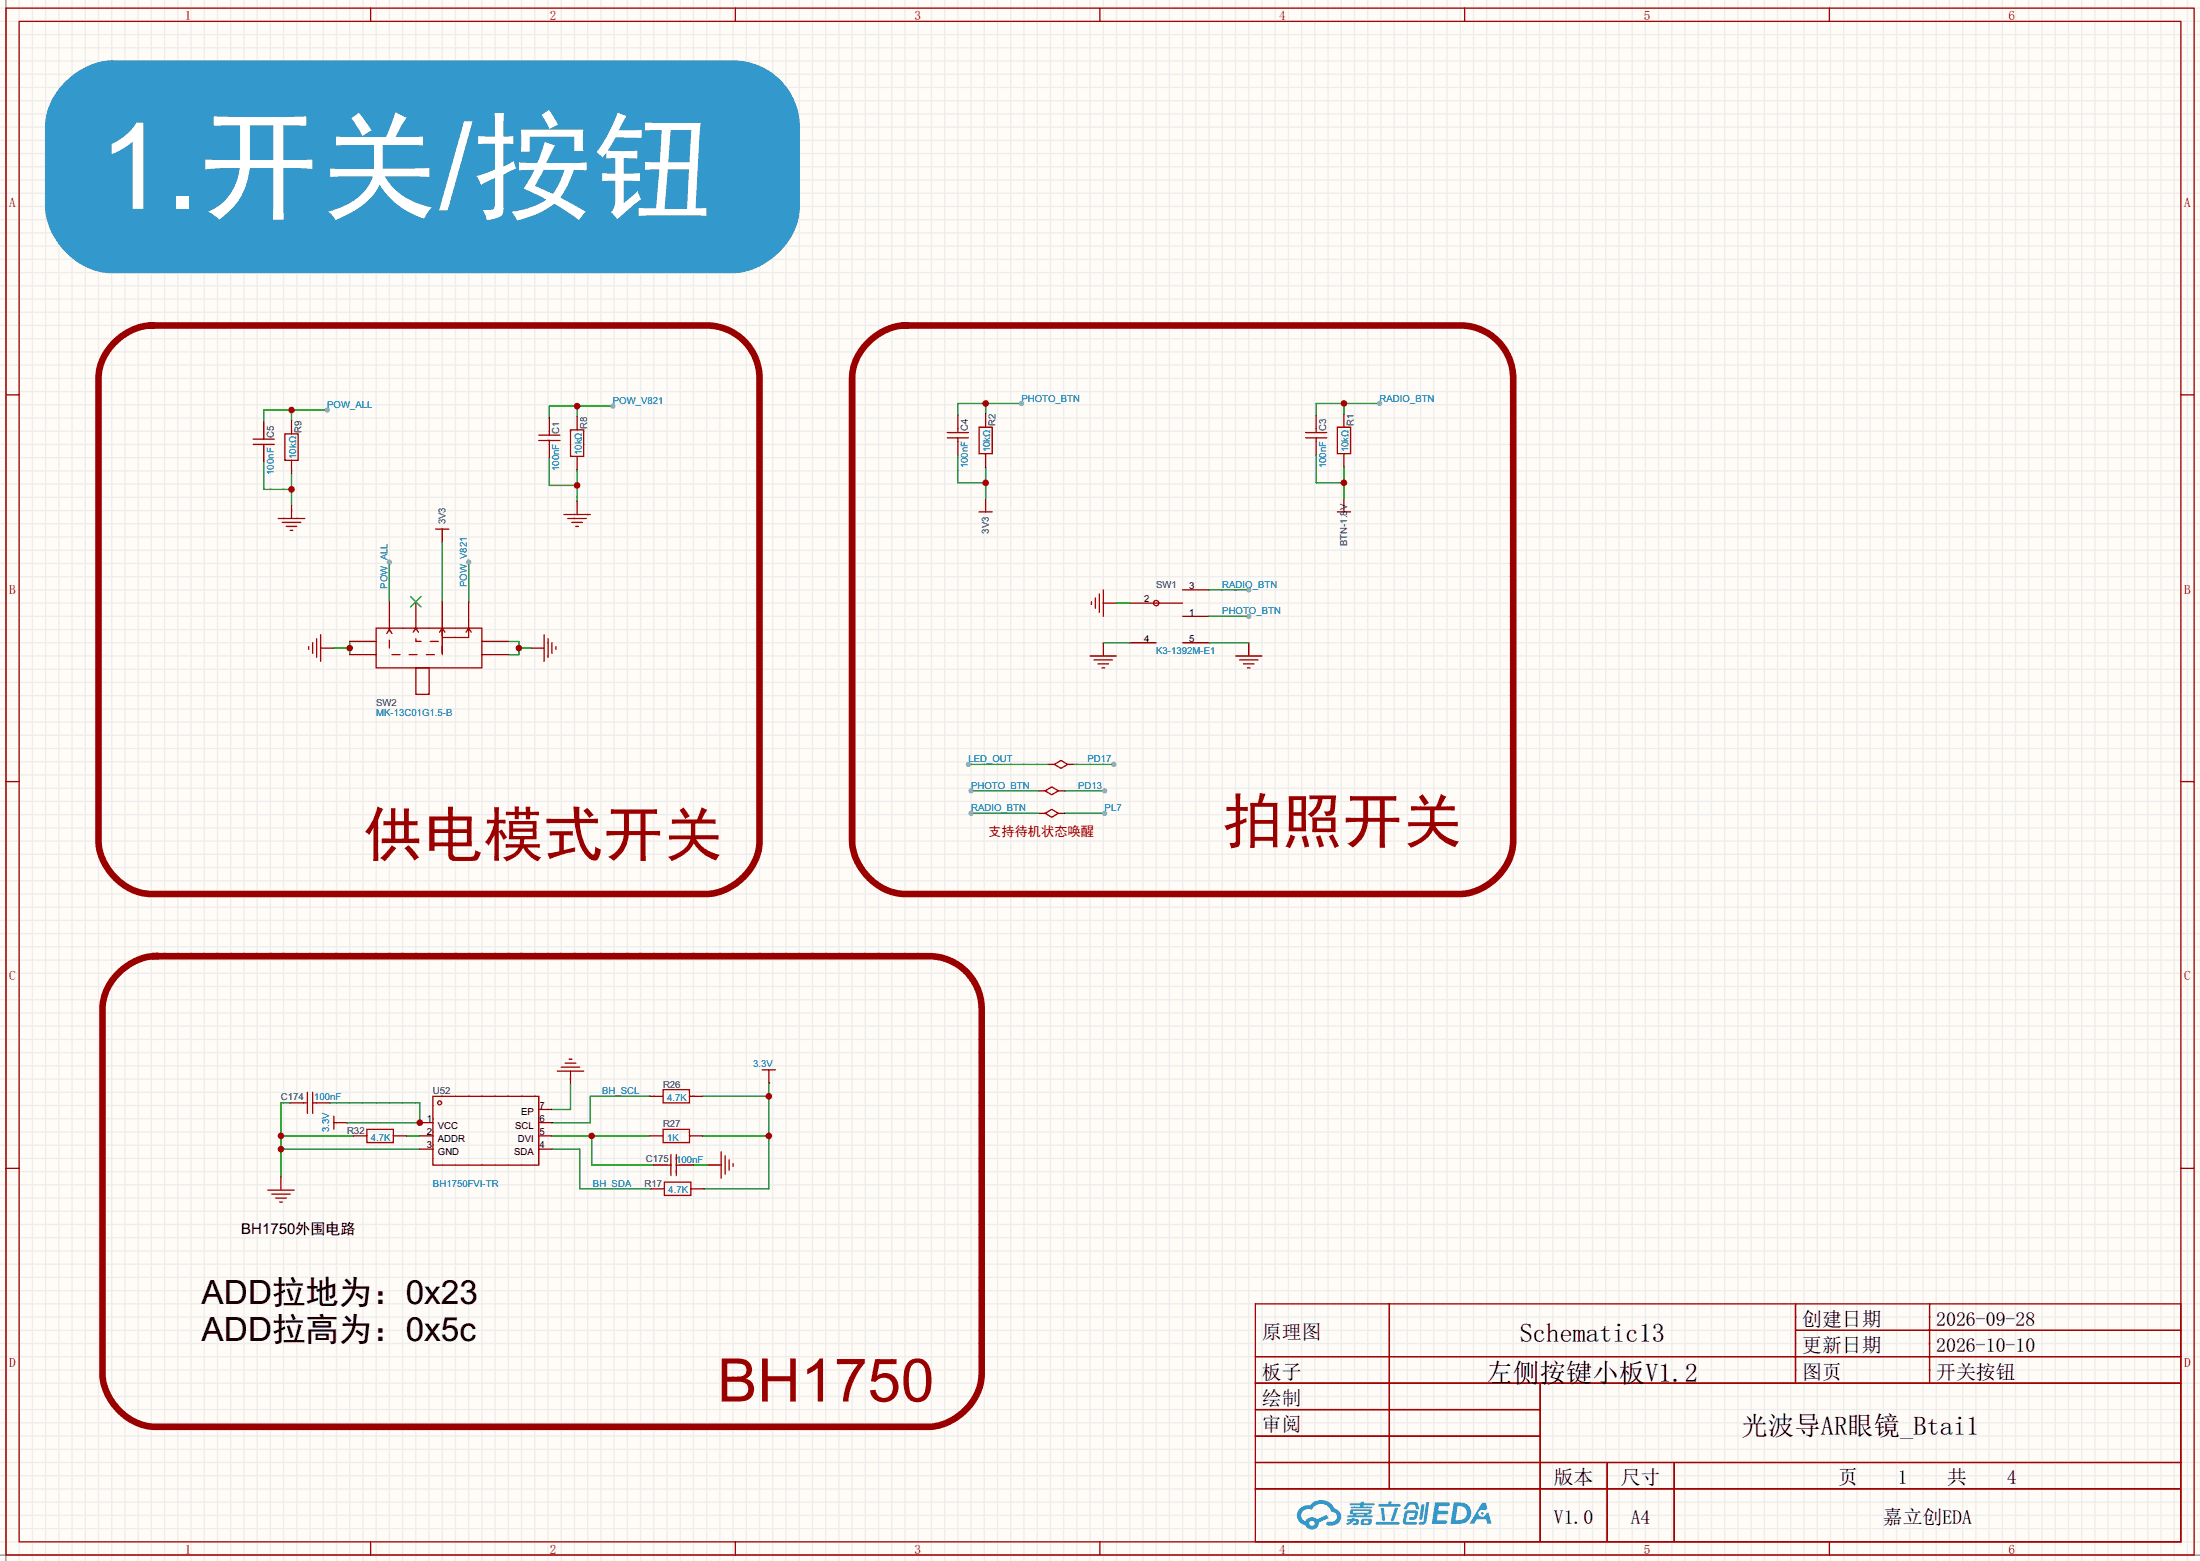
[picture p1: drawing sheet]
<svg xmlns="http://www.w3.org/2000/svg" width="423mm" height="300mm" viewBox="0 0 423 300" stroke-linecap="round" stroke-linejoin="round" font-family="sans-serif">
<path d="M0 0h422.7v299.9h-422.7z" fill="#fffcf7"/>
<g fill="none" stroke="#ededed" stroke-width=".25">
<path d="M0 1.6h422.7M0 4.1h422.7M0 6.6h422.7M0 9.2h422.7M0 11.7h422.7M0 14.3h422.7M0 16.8h422.7M0 19.3h422.7M1.1 0v299.9M3.7 0v299.9M6.2 0v299.9M8.8 0v299.9"/>
<path d="M11.3 0v299.9M13.8 0v299.9M16.4 0v299.9M18.9 0v299.9M21.5 0v299.9M24 0v299.9M26.5 0v299.9M29.1 0v299.9M31.6 0v299.9M34.2 0v299.9M36.7 0v299.9M39.2 0v299.9"/>
<path d="M41.8 0v299.9M44.3 0v299.9M46.9 0v299.9M49.4 0v299.9M51.9 0v299.9M54.5 0v299.9M57 0v299.9M59.6 0v299.9M62.1 0v299.9M64.6 0v299.9M67.2 0v299.9M69.7 0v299.9"/>
<path d="M72.3 0v299.9M74.8 0v299.9M77.3 0v299.9M79.9 0v299.9M82.4 0v299.9M85 0v299.9M87.5 0v299.9M90 0v299.9M92.6 0v299.9M95.1 0v299.9M97.7 0v299.9M100.2 0v299.9"/>
<path d="M102.7 0v299.9M105.3 0v299.9M107.8 0v299.9M110.4 0v299.9M112.9 0v299.9M115.4 0v299.9M118 0v299.9M120.5 0v299.9M123.1 0v299.9M125.6 0v299.9M128.1 0v299.9M130.7 0v299.9"/>
<path d="M133.2 0v299.9M135.8 0v299.9M138.3 0v299.9M140.8 0v299.9M143.4 0v299.9M145.9 0v299.9M148.5 0v299.9M151 0v299.9M153.5 0v299.9M156.1 0v299.9M158.6 0v299.9M161.2 0v299.9"/>
<path d="M163.7 0v299.9M166.2 0v299.9M168.8 0v299.9M171.3 0v299.9M173.9 0v299.9M176.4 0v299.9M178.9 0v299.9M181.5 0v299.9M184 0v299.9M186.6 0v299.9M189.1 0v299.9M191.6 0v299.9"/>
<path d="M194.2 0v299.9M196.7 0v299.9M199.3 0v299.9M201.8 0v299.9M204.3 0v299.9M206.9 0v299.9M209.4 0v299.9M212 0v299.9M214.5 0v299.9M217 0v299.9M219.6 0v299.9M222.1 0v299.9"/>
<path d="M224.7 0v299.9M227.2 0v299.9M229.7 0v299.9M232.3 0v299.9M234.8 0v299.9M237.4 0v299.9M239.9 0v299.9M242.4 0v299.9M245 0v299.9M247.5 0v299.9M250.1 0v299.9M252.6 0v299.9"/>
<path d="M255.1 0v299.9M257.7 0v299.9M260.2 0v299.9M262.8 0v299.9M265.3 0v299.9M267.8 0v299.9M270.4 0v299.9M272.9 0v299.9M275.5 0v299.9M278 0v299.9M280.5 0v299.9M283.1 0v299.9"/>
<path d="M285.6 0v299.9M288.2 0v299.9M290.7 0v299.9M293.2 0v299.9M295.8 0v299.9M298.3 0v299.9M300.9 0v299.9M303.4 0v299.9M305.9 0v299.9M308.5 0v299.9M311 0v299.9M313.6 0v299.9"/>
<path d="M316.1 0v299.9M318.6 0v299.9M321.2 0v299.9M323.7 0v299.9M326.3 0v299.9M328.8 0v299.9M331.3 0v299.9M333.9 0v299.9M336.4 0v299.9M339 0v299.9M341.5 0v299.9M344 0v299.9"/>
<path d="M346.6 0v299.9M349.1 0v299.9M351.7 0v299.9M354.2 0v299.9M356.7 0v299.9M359.3 0v299.9M361.8 0v299.9M364.4 0v299.9M366.9 0v299.9M369.4 0v299.9M372 0v299.9M374.5 0v299.9"/>
<path d="M377.1 0v299.9M379.6 0v299.9M382.1 0v299.9M384.7 0v299.9M387.2 0v299.9M389.8 0v299.9M392.3 0v299.9M394.8 0v299.9M397.4 0v299.9M399.9 0v299.9M402.5 0v299.9M405 0v299.9"/>
<path d="M407.5 0v299.9M410.1 0v299.9M412.6 0v299.9M415.2 0v299.9M417.7 0v299.9M420.2 0v299.9M0 21.9h422.7M0 24.4h422.7M0 27h422.7M0 29.5h422.7M0 32h422.7M0 34.6h422.7"/>
<path d="M0 37.1h422.7M0 39.7h422.7M0 42.2h422.7M0 44.7h422.7M0 47.3h422.7M0 49.8h422.7M0 52.4h422.7M0 54.9h422.7M0 57.4h422.7M0 60h422.7M0 62.5h422.7M0 65.1h422.7"/>
<path d="M0 67.6h422.7M0 70.1h422.7M0 72.7h422.7M0 75.2h422.7M0 77.8h422.7M0 80.3h422.7M0 82.8h422.7M0 85.4h422.7M0 87.9h422.7M0 90.5h422.7M0 93h422.7M0 95.5h422.7"/>
<path d="M0 98.1h422.7M0 100.6h422.7M0 103.2h422.7M0 105.7h422.7M0 108.2h422.7M0 110.8h422.7M0 113.3h422.7M0 115.9h422.7M0 118.4h422.7M0 120.9h422.7M0 123.5h422.7M0 126h422.7"/>
<path d="M0 128.6h422.7M0 131.1h422.7M0 133.6h422.7M0 136.2h422.7M0 138.7h422.7M0 141.3h422.7M0 143.8h422.7M0 146.3h422.7M0 148.9h422.7M0 151.4h422.7M0 154h422.7M0 156.5h422.7"/>
<path d="M0 159h422.7M0 161.6h422.7M0 164.1h422.7M0 166.7h422.7M0 169.2h422.7M0 171.7h422.7M0 174.3h422.7M0 176.8h422.7M0 179.4h422.7M0 181.9h422.7M0 184.4h422.7M0 187h422.7"/>
<path d="M0 189.5h422.7M0 192.1h422.7M0 194.6h422.7M0 197.1h422.7M0 199.7h422.7M0 202.2h422.7M0 204.8h422.7M0 207.3h422.7M0 209.8h422.7M0 212.4h422.7M0 214.9h422.7M0 217.5h422.7"/>
<path d="M0 220h422.7M0 222.5h422.7M0 225.1h422.7M0 227.6h422.7M0 230.2h422.7M0 232.7h422.7M0 235.2h422.7M0 237.8h422.7M0 240.3h422.7M0 242.9h422.7M0 245.4h422.7M0 247.9h422.7"/>
<path d="M0 250.5h422.7M0 253h422.7M0 255.6h422.7M0 258.1h422.7M0 260.6h422.7M0 263.2h422.7M0 265.7h422.7M0 268.3h422.7M0 270.8h422.7M0 273.3h422.7M0 275.9h422.7M0 278.4h422.7"/>
<path d="M0 281h422.7M0 283.5h422.7M0 286h422.7M0 288.6h422.7M0 291.1h422.7M0 293.7h422.7M0 296.2h422.7M0 298.7h422.7"/>
</g>
<path d="M1.1 0v299.9M0 298.7h422.7" fill="none" stroke="#999" stroke-width=".25"/>
<g fill="none" stroke="#a10000" stroke-width=".25">
<path d="M1.1 1.6h420.4v297.1h-420.4zM3.7 4.1h415.3v292.1h-415.3zM71.2 1.6v2.5M141.3 1.6v2.5M211.3 1.6v2.5M281.4 1.6v2.5M351.5 1.6v2.5M1.1 75.9h2.6M419 75.9h2.5M1.1 150.2h2.6M419 150.2h2.5M1.1 224.4h2.6"/>
<path d="M419 224.4h2.5M241.2 250.5h177.8v45.7h-177.8zM266.9 250.5v35.5M345 250.5v15.2M345 255.6h74M370.7 250.5v15.2M241.2 260.6h177.8M241.2 265.7h177.8M241.2 270.8h54.7M241.2 275.9h54.7M295.9 265.7v30.5M71.2 296.2v2.5"/>
<path d="M141.3 296.2v2.5M211.3 296.2v2.5M241.2 281h177.8M241.2 286h177.8M281.4 296.2v2.5M308.8 281v15.2M321.6 281v15.2M351.5 296.2v2.5"/>
</g>
<g fill="#5487ff">
<path d="M275.7 288.6h1.6a1.34 1.34 0 0 1 1.2 .2 .37 .37 0 0 1-.3 .6h-1.7l-.2 .8h1.6a.37 .37 0 0 1 .4 .4 .37 .37 0 0 1-.4 .3h-1.7l-.2 1.1h1.4a.48 .48 0 0 1 .6 .4v.2l-.3 .2h-2.6z"/>
<path d="M284.7 288.7h.7l.4 1.2-.6 .3a.72 .72 0 0 0-1.1 .2 .72 .72 0 0 0 .3 1 .72 .72 0 0 0 1-.4l.1-.2 .5-.2 .6 2.1h-.8l-.3-.8h-1.8l-.5 .8h-.9z"/>
<path d="M273.1 289h.6l-.4 2.7a.31 .31 0 0 1-.3 .3 .31 .31 0 0 1-.3-.3z"/>
<path d="M274 288.6h.6l-.5 3.7a.97 .97 0 0 1-1.6 .5l.2-.4h.6l.2-.2z"/>
<path d="M270.3 288.8l.5-.2h1.2l.4 .4 .3 .8-.6 .2-.3-.9h-.8l-.2 .1-.6 .8-.5-.1z"/>
<path d="M269.9 290.4l.5-.3h1.4a.69 .69 0 0 1 .6 .5 .69 .69 0 0 1-.1 .7 .74 .74 0 0 1-.8 .7h-.6a.27 .27 0 0 1-.2-.3 .27 .27 0 0 1 .3-.3h.6l.2-.7h-1.4l-.3 1.6 1.9 .1a.28 .28 0 0 1 .2 .3 .28 .28 0 0 1-.3 .2h-1.9l-.4-.3-.1-.4z"/>
<path d="M264.3 292.4h4.3a.28 .28 0 0 1 .3 .3 .28 .28 0 0 1-.3 .2h-4.2l-.1-.1z"/>
<path d="M268 289.7h.6l-.8 2.4a.3 .3 0 0 1-.4 .2 .3 .3 0 0 1-.2-.3z"/>
<path d="M265.3 289.7h.6l.2 2.2-.2 .3-.4-.2z"/>
<path d="M264.8 288.9h1.9l.2-.5h.5l-.1 .5h1.5a.27 .27 0 0 1 .3 .3 .27 .27 0 0 1-.3 .3h-3.9l-.1-.2z"/>
<path d="M258.9 291.8h.7l.1-.1 .6-.1-.1 .2 .8 .1 .1 .3-.2 .6-1.1 .2v-.4l.7-.1v-.2l-.5-.1-.5 .5-.8 .3-.1-.4 .8-.3h-.6z"/>
<path d="M259.3 288.8h2.1l.1-.3h.6l-.1 .3h1.9l.2 .2-.2 .2h-1.9l-.1 .2h1.6l.2 .2-.2 .2h-3.9l-.1-.4h1.8v-.2h-1.9l-.1-.1z"/>
<path d="M279.3 288.6l-.6 4.2h1.4a2.14 2.14 0 0 0 2.6-2.2 2.14 2.14 0 0 0-2.7-2zM280 289.3a1.37 1.37 0 0 1 1.8 1.2 1.37 1.37 0 0 1-1.5 1.5h-.7z"/>
<path d="M259.4 290.1l-.1 .7 .6 .1 .1 .2h-1.2l.1 .4h4.6l.2-.1-.2-.3h-.9l.1-.2a.6 .6 0 0 0 .7-.2 .6 .6 0 0 0 0-.7l-3.6-.1zM260 290.3l2.9 .1-.1 .2h-2.8zM260.6 290.9h1.4l-.1 .2h-1.2z"/>
<path d="M261.6 291.9a.9 .9 0 0 0-.1 1 2.48 2.48 0 0 0 1.9-.1 .84 .84 0 0 0 0-1h-1.4zM262.1 292.2l.7-.1 .1 .4-.2 .1h-.7z"/>
<path d="M249.8 289.7a1.91 1.91 0 0 0-.6 2 1.91 1.91 0 0 0 1.6 1.3 1.35 1.35 0 0 0 1.5 .9 1.35 1.35 0 0 0 1.1-1.4l1.9-.9-.5-.6-1.8 .9a1.41 1.41 0 0 0-2.2 .3 1.25 1.25 0 0 1-.6-1.7 1.25 1.25 0 0 1 1.8-.4 1.97 1.97 0 0 1 2-1.2 1.97 1.97 0 0 1 1.7 1.5 .96 .96 0 0 1 1.1 .9 .96 .96 0 0 1-.9 1h-.6a.39 .39 0 0 0-.5 .4 .39 .39 0 0 0 .4 .4 1.87 1.87 0 0 0 1.9-.5 1.87 1.87 0 0 0 .3-2.1l-.6-.6-.4-.1a2.86 2.86 0 0 0-4.8-.6h-.3a2.27 2.27 0 0 0-1.5 .5zM251.6 292.7a.49 .49 0 0 1 .9 0 .49 .49 0 0 1-.9 0z"/>
<circle cx="284.8" cy="290.7" r=".27"/>
</g>
<path d="M217 115.9h5.1M227.2 118.4h5.1M227.2 113.3h5.1M217 123.5h5.1M227.2 123.5h5.1M66.7 215.7h.1M147.7 208.1h.1" fill="none" stroke="#870000" stroke-width=".25"/>
<g fill="none" stroke="#a10000" stroke-width=".25">
<path d="M222.1 115.9h5.1M64.1 215.7h2.6M64.1 214.4v2.6M146.4 205.5h2.6M147.7 205.5v2.6"/>
<circle cx="222.1" cy="115.9" r=".51"/>
</g>
<path d="M124.8 210.6h-11.4v5.1h-7.4M135 210.6h12.7M135 218.2h12.7M147.7 208.1v20.3h-12.4M106 220.8h5.4v7.6h13.7" fill="none" stroke="#008700" stroke-width=".25"/>
<g fill="#c00">
<circle cx="147.7" cy="210.6" r=".63"/>
<circle cx="147.7" cy="218.2" r=".63"/>
</g>
<path d="M106 218.2h18.8M113.7 218.2v5.6h11.9" fill="none" stroke="#008700" stroke-width=".25"/>
<circle cx="113.7" cy="218.2" r=".63" fill="#c00"/>
<path d="M54 218.2h13.9M55.8 211.9h-1.8v14.2M78.1 218.2h2.5M54 220.8h26.6" fill="none" stroke="#008700" stroke-width=".25"/>
<g fill="#c00">
<circle cx="54" cy="220.8" r=".63"/>
<circle cx="54" cy="218.2" r=".63"/>
</g>
<path d="M63.4 211.9h17.2v3.8h-13.9M133.2 223.8h2.8" fill="none" stroke="#008700" stroke-width=".25"/>
<g fill="none" stroke="#a10000" stroke-width=".25">
<path d="M83.2 210.6h20.3v13.2h-20.3z"/>
<circle cx="84.5" cy="211.9" r=".38"/>
</g>
<path d="M80.6 215.7h2.6" fill="none" stroke="#870000" stroke-width=".25"/>
<circle cx="80.6" cy="215.7" r=".63" fill="#c00"/>
<g fill="none" stroke="#870000" stroke-width=".25">
<path d="M189.4 95.8v1.3M258.2 95.8v1.3M85 102.9v1.3M55.8 211.9h2.5M60.8 211.9h2.6M67.9 218.2h2.6M75.6 218.2h2.5M80.6 218.2h2.6M103.5 218.2h2.5M103.5 215.7h2.5M103.5 213.1h2.5M124.8 218.2h2.6"/>
<path d="M124.8 210.6h2.6M132.5 218.2h2.5M132.5 210.6h2.5M80.6 220.8h2.6M103.5 220.8h2.5M125.1 228.4h2.5M125.6 223.8h2.5M130.7 223.8h2.5M132.7 228.4h2.6"/>
</g>
<g fill="none" stroke="#a10000" stroke-width=".25">
<path d="M188.1 98.3h2.5M189.4 97.1v1.2M256.9 98.3h2.6M258.2 97.1v1.2M83.7 101.6h2.5M85 101.6v1.3M58.3 211.9h.8M59.1 209.8v4.1M60.1 209.8v4.1M60.1 211.9h.7M70.5 217h5.1v2.5h-5.1zM127.4 217h5.1v2.5h-5.1z"/>
<path d="M127.4 209.3h5.1v2.6h-5.1zM127.6 227.1h5.1v2.6h-5.1zM128.1 223.8h.8M128.9 221.8v4M129.9 221.8v4M129.9 223.8h.8"/>
</g>
<path d="M21.9 65.9a10.8 10.8 0 0 1 7.2-3.4h106.7a10.2 10.2 0 0 1 10.1 10.2v88.9a10.9 10.9 0 0 1-10.1 10.1h-106.7a10.9 10.9 0 0 1-10.2-10.1v-88.9a9.8 9.8 0 0 1 3-6.8zM166.6 65.9a10.8 10.8 0 0 1 7.3-3.4h106.6a10.2 10.2 0 0 1 10.2 10.2v88.9a10.9 10.9 0 0 1-10.2 10.1h-106.6a10.9 10.9 0 0 1-10.2-10.1v-88.9a9.8 9.8 0 0 1 2.9-6.8zM22.6 187.1a10.8 10.8 0 0 1 7.2-3.4h148.6a10.2 10.2 0 0 1 10.2 10.1v70.1a10.9 10.9 0 0 1-10.2 10.2h-148.6a10.9 10.9 0 0 1-10.1-10.2v-70.1a9.8 9.8 0 0 1 2.9-6.7z" fill="none" stroke="#900" stroke-width="1.3"/>
<path d="M13 15.4a13.2 13.2 0 0 1 8.5-3.7h119.3a12.7 12.7 0 0 1 12.7 12.7v15.3a13.5 13.5 0 0 1-8.9 11.9l-2.5 .7-1.3 .1h-119.3a13.5 13.5 0 0 1-12-9l-.7-2.5v-1.2v-15.3a12.3 12.3 0 0 1 4.2-9z" fill="#39c" stroke="#39c" stroke-width=".25"/>
<path d="M258.2 77.5v2M265 77.5h-12.1v2.3" fill="none" stroke="#008700" stroke-width=".25"/>
<circle cx="258.2" cy="77.5" r=".63" fill="#c00"/>
<circle cx="265" cy="77.5" r=".51" fill="#999"/>
<path d="M189.4 77.5v2M196.2 77.5h-12.2v2.3" fill="none" stroke="#008700" stroke-width=".25"/>
<circle cx="189.4" cy="77.5" r=".63" fill="#c00"/>
<circle cx="196.2" cy="77.5" r=".51" fill="#999"/>
<path d="M56 78.8v2M62.9 78.8h-12.2v2.3" fill="none" stroke="#008700" stroke-width=".25"/>
<circle cx="56" cy="78.8" r=".63" fill="#c00"/>
<circle cx="62.9" cy="78.8" r=".51" fill="#999"/>
<path d="M110.9 78v2M117.7 78h-12.2v2.3" fill="none" stroke="#008700" stroke-width=".25"/>
<circle cx="110.9" cy="78" r=".63" fill="#c00"/>
<circle cx="117.7" cy="78" r=".51" fill="#999"/>
<path d="M212 115.9h2.5M212 123.5v2.5M239.9 123.5v2.5" fill="none" stroke="#870000" stroke-width=".25"/>
<path d="M209.7 115.6v.5M210.4 114.8v2.1M211.2 114.1v3.5M212 113.3v5.1M209.4 126h5.1M210.2 126.8h3.5M210.9 127.5h2.1M211.7 128.3h.5M237.4 126h5M238.1 126.8h3.6M238.9 127.5h2M239.6 128.3h.6" fill="none" stroke="#a10000" stroke-width=".25"/>
<path d="M252.9 87.4v5.3h5.3M258.2 89.7v6.1" fill="none" stroke="#008700" stroke-width=".25"/>
<circle cx="258.2" cy="92.7" r=".63" fill="#c00"/>
<path d="M184 87.4v5.3h5.4M189.4 89.7v6.1" fill="none" stroke="#008700" stroke-width=".25"/>
<circle cx="189.4" cy="92.7" r=".63" fill="#c00"/>
<path d="M50.7 88.7v5.3h5.3M56 91v6.1" fill="none" stroke="#008700" stroke-width=".25"/>
<circle cx="56" cy="94" r=".63" fill="#c00"/>
<path d="M105.5 87.9v5.4h5.4M110.9 90.2v6.1" fill="none" stroke="#008700" stroke-width=".25"/>
<circle cx="110.9" cy="93.3" r=".63" fill="#c00"/>
<g fill="none" stroke="#870000" stroke-width=".25">
<path d="M184 79.8v2.5M189.4 79.5v2.6M252.9 79.8v2.5M258.2 79.5v2.6M50.7 81.1v2.5M50.7 86.1v2.6M56 80.8v2.6M56 88.4v2.6M105.5 80.3v2.5M105.5 85.4v2.5M110.9 80v2.6M110.9 87.7v2.5"/>
<path d="M184 84.9v2.5M189.4 87.2v2.5M252.9 84.9v2.5M258.2 87.2v2.5"/>
</g>
<g fill="none" stroke="#a10000" stroke-width=".25">
<path d="M48.6 85.4h4.1M48.6 84.4h4.1M50.7 83.6v.8M50.7 85.4v.7M54.7 83.4h2.6v5h-2.6zM103.5 84.6h4.1M103.5 83.6h4.1M105.5 82.8v.8M105.5 84.6v.8M109.6 82.6h2.5v5.1h-2.5zM182 84.1h4.1M182 83.1h4.1"/>
<path d="M184 82.3v.8M184 84.1v.8M188.1 82.1h2.5v5.1h-2.5zM250.8 84.1h4.1M250.8 83.1h4.1M252.9 82.3v.8M252.9 84.1v.8M256.9 82.1h2.6v5.1h-2.6z"/>
</g>
<path d="M214.5 115.9h2.5M232.3 118.4h7.6M212 123.5h5M232.3 123.5h7.6" fill="none" stroke="#008700" stroke-width=".25"/>
<circle cx="239.9" cy="118.4" r=".51" fill="#999"/>
<path d="M232.3 113.3h7.6" fill="none" stroke="#008700" stroke-width=".25"/>
<circle cx="239.9" cy="113.3" r=".51" fill="#999"/>
<path d="M199.5 151.9h1.3M199.5 156.2h1.3M201.3 146.9h1.3M203.3 151.9h1.3M203.3 156.2h1.3M205.1 146.9h1.3" fill="none" stroke="#870000" stroke-width=".25"/>
<path d="M200.8 151.9l1.3-.7 1.2 .7-1.2 .8zM200.8 156.2l1.3-.7 1.2 .7-1.2 .8zM202.6 146.9l1.2-.8 1.3 .8-1.3 .7z" fill="none" stroke="#a10000" stroke-width=".25"/>
<path d="M186.1 146.9h15.2" fill="none" stroke="#008700" stroke-width=".25"/>
<circle cx="186.1" cy="146.9" r=".51" fill="#999"/>
<path d="M186.6 151.9h12.9" fill="none" stroke="#008700" stroke-width=".25"/>
<circle cx="186.6" cy="151.9" r=".51" fill="#999"/>
<path d="M186.6 156.2h12.9" fill="none" stroke="#008700" stroke-width=".25"/>
<circle cx="186.6" cy="156.2" r=".51" fill="#999"/>
<path d="M204.6 151.9h7.6" fill="none" stroke="#008700" stroke-width=".25"/>
<circle cx="212.2" cy="151.9" r=".51" fill="#999"/>
<path d="M204.6 156.2h7.6" fill="none" stroke="#008700" stroke-width=".25"/>
<circle cx="212.2" cy="156.2" r=".51" fill="#999"/>
<path d="M206.4 146.9h7.6" fill="none" stroke="#008700" stroke-width=".25"/>
<circle cx="214" cy="146.9" r=".51" fill="#999"/>
<path d="M61.6 124.5h2.5M102 124.5h2.5" fill="none" stroke="#870000" stroke-width=".25"/>
<path d="M59.3 124.2v.6M60.1 123.5v2M60.8 122.7v3.6M61.6 122v5M104.5 122v5M105.3 122.7v3.6M106 123.5v2M106.8 124.2v.6" fill="none" stroke="#a10000" stroke-width=".25"/>
<path d="M85 104.2v11.4M64.1 124.5h3.1M67.2 123.2v2.6" fill="none" stroke="#008700" stroke-width=".25"/>
<circle cx="67.2" cy="124.5" r=".63" fill="#c00"/>
<path d="M97.7 123.2h2v2.6h-2M99.7 124.5h2.3" fill="none" stroke="#008700" stroke-width=".25"/>
<circle cx="99.7" cy="124.5" r=".63" fill="#c00"/>
<path d="M56 97.1v2.5M110.9 96.3v2.5" fill="none" stroke="#870000" stroke-width=".25"/>
<path d="M53.5 99.6h5M108.3 98.8h5.1M109.1 99.6h3.5M54.2 100.4h3.6M55 101.1h2M55.8 101.9h.5M109.9 100.4h2M110.6 101.1h.5" fill="none" stroke="#a10000" stroke-width=".25"/>
<path d="M90 108v7.6" fill="none" stroke="#008700" stroke-width=".25"/>
<circle cx="90" cy="108" r=".51" fill="#999"/>
<path d="M74.8 108v7.6" fill="none" stroke="#008700" stroke-width=".25"/>
<circle cx="74.8" cy="108" r=".51" fill="#999"/>
<path d="M74.8 115.6v5.1M79.9 115.6v5.1M85 115.6v5.1M90 115.6v5.1M67.2 123.2h5.1M67.2 125.8h5.1M92.6 123.2h5.1M92.6 125.8h5.1M109.6 205.8v2.5M54 226.1v2.5M136 223.8h2.6" fill="none" stroke="#870000" stroke-width=".25"/>
<g fill="none" stroke="#a10000" stroke-width=".25">
<path d="M72.3 120.7h20.3v7.6h-20.3zM74.3 121.7l.5-.8 .5 .8M79.4 121.5l.5-.8 .5 .8M79.9 128.3h2.5v5.1h-2.5zM85 120.7l.5 .8M85 120.7l-.5 .8M85 120.7v5.1M90 120.7v1.8h-5M90 120.7l.6 .8M90 120.7l-.5 .8M107.1 205.8h5M107.8 205h3.6"/>
<path d="M108.6 204.3h2M109.3 203.5h.6M51.4 228.6h5.1M52.2 229.4h3.6M53 230.2h2M53.7 230.9h.5M138.6 221.3v5.1M139.3 222v3.6M140.1 222.8v2M140.8 223.6v.5"/>
</g>
<path d="M78.9 114.6l2 2M80.9 114.6l-2 2" fill="none" stroke="#3c3" stroke-width=".25"/>
<path d="M85 120.7v5.1h-10.2v-5.1M85 120.7v2.5h-5.1v-2.5" fill="none" stroke="#a10000" stroke-width=".25" stroke-dasharray="1.5 1.8"/>
<path d="M109.6 208.3v4.8h-3.6" fill="none" stroke="#008700" stroke-width=".25"/>
<g font-size="23.1" fill="#fff">
<text x="18.9" y="40.1">1</text>
<text x="31.8" y="40.1">.</text>
<text x="38.2" y="40.1">开</text>
<text x="61.3" y="40.1">关</text>
<text x="84.4" y="40.1">/</text>
<text x="90.8" y="40.1">按</text>
<text x="113.9" y="40.1">钮</text>
</g>
<g font-size="11.5" fill="#900">
<text x="234.8" y="161.8">拍照开关</text>
<text x="69.7" y="164.4">供电模式开关</text>
<text x="137.8" y="269.3">BH1750</text>
</g>
<g font-size="6.4">
<text x="38.7" y="250.5">A</text>
<text x="43" y="250.5">D</text>
<text x="47.6" y="250.5">D</text>
<text x="52.3" y="250.5">拉</text>
<text x="58.7" y="250.5">地</text>
<text x="65.1" y="250.5">为</text>
<text x="71.5" y="250.5">：</text>
<text x="77.9" y="250.5">0</text>
<text x="81.5" y="250.5">x2</text>
<text x="88.3" y="250.5">3</text>
<text x="38.7" y="257.6">A</text>
<text x="43" y="257.6">D</text>
<text x="47.6" y="257.6">D</text>
<text x="52.3" y="257.6">拉</text>
<text x="58.7" y="257.6">高</text>
<text x="65.1" y="257.6">为</text>
<text x="71.5" y="257.6">：</text>
<text x="77.9" y="257.6">0</text>
<text x="81.5" y="257.6">x5</text>
<text x="88.3" y="257.6">c</text>
</g>
<g font-size="5.1">
<text x="292" y="257.8">Schematic13</text>
<text x="285.6" y="265.5">左侧按键小板V1.2</text>
<text x="334.6" y="275.6">光</text>
<text x="339.6" y="275.6">波</text>
<text x="344.7" y="275.6">导</text>
<text x="349.8" y="275.6">A</text>
<text x="352.3" y="275.6">R</text>
<text x="354.9" y="275.6">眼</text>
<text x="360" y="275.6">镜</text>
<text x="365" y="275.6">_</text>
<text x="367.6" y="275.6">B</text>
<text x="370.1" y="275.6">t</text>
<text x="372.7" y="275.6">a</text>
<text x="375.2" y="275.6">i</text>
<text x="377.7" y="275.6">1</text>
</g>
<g font-size="3.8">
<text x="242.4" y="257.2">原理图</text>
<text x="346.2" y="254.7">创建日期</text>
<text x="372" y="254.7">2026-09-28</text>
<text x="346.2" y="259.8">更新日期</text>
<text x="372" y="259.8">2026-10-10</text>
<text x="242.4" y="269.9">绘制</text>
<text x="242.4" y="264.8">板子</text>
<text x="346.2" y="264.8">图页</text>
<text x="372" y="264.8">开关按钮</text>
<text x="242.4" y="275">审阅</text>
<text x="298.5" y="285.2">版本</text>
<text x="311.4" y="285.2">尺寸</text>
<text x="353.2" y="285.2">页</text>
<text x="364.6" y="285.2">1</text>
<text x="374.1" y="285.2">共</text>
<text x="385.5" y="285.2">4</text>
<text x="298.5" y="292.8">V1.0</text>
<text x="313.3" y="292.8">A4</text>
<text x="361.7" y="292.8">嘉立创E</text>
<text x="375.1" y="292.8">DA</text>
</g>
<g font-size="2.9">
<text x="46.4" y="237.1">BH1</text>
<text x="52" y="237.1">75</text>
<text x="55.2" y="237.1">0外</text>
<text x="59.7" y="237.1">围</text>
<text x="62.6" y="237.1">电</text>
<text x="65.4" y="237.1">路</text>
</g>
<g font-size="2.5" fill="#a00000">
<text x="35.5" y="3.8">1</text>
<text x="105.6" y="3.8">2</text>
<text x="175.7" y="3.8">3</text>
<text x="245.7" y="3.8">4</text>
<text x="315.8" y="3.8">5</text>
<text x="385.8" y="3.8">6</text>
<text x="1.8" y="39.7">A</text>
<text x="419.6" y="39.7">A</text>
<text x="1.8" y="114">B</text>
<text x="419.6" y="114">B</text>
<text x="1.8" y="188.3">C</text>
<text x="419.6" y="188.3">C</text>
<text x="1.8" y="262.6">D</text>
<text x="419.6" y="262.6">D</text>
<text x="35.5" y="298.5">1</text>
<text x="105.6" y="298.5">2</text>
<text x="175.7" y="298.5">3</text>
<text x="245.7" y="298.5">4</text>
<text x="315.8" y="298.5">5</text>
<text x="385.8" y="298.5">6</text>
</g>
<text font-size="2.5" fill="#900" x="189.9" y="160.6">支持待机状态唤醒</text>
<g font-size="1.8" fill="#00f">
<text x="117.7" y="77.6">POW_V821</text>
<text x="196.2" y="77.1">PHOTO_BTN</text>
<text x="265" y="77.1">RADIO_BTN</text>
<text x="62.9" y="78.4">POW_ALL</text>
<text x="56.9" y="88.2" transform="rotate(-90 56.9 88.2)">10kΩ</text>
<text x="111.8" y="87.4" transform="rotate(-90 111.8 87.4)">10kΩ</text>
<text x="185.9" y="90" transform="rotate(-90 185.9 90)">100nF</text>
<text x="190.3" y="86.9" transform="rotate(-90 190.3 86.9)">10kΩ</text>
<text x="254.8" y="90" transform="rotate(-90 254.8 90)">100nF</text>
<text x="259.1" y="86.9" transform="rotate(-90 259.1 86.9)">10kΩ</text>
<text x="52.6" y="91.2" transform="rotate(-90 52.6 91.2)">100nF</text>
<text x="107.5" y="90.5" transform="rotate(-90 107.5 90.5)">100nF</text>
<text x="74.4" y="113.1" transform="rotate(-90 74.4 113.1)">POW_ALL</text>
<text x="89.7" y="112.8" transform="rotate(-90 89.7 112.8)">POW_V821</text>
<text x="234.8" y="113">RADIO_BTN</text>
<text x="234.8" y="118">PHOTO_BTN</text>
<text x="222.1" y="125.7">K3-1392M-E1</text>
<text x="72.3" y="137.6">MK-13C01G1.5-B</text>
<text x="186.1" y="146.5">LED_OUT</text>
<text x="208.9" y="146.5">PD17</text>
<text x="186.6" y="151.6">PHOTO_BTN</text>
<text x="186.6" y="155.9">RADIO_BTN</text>
<text x="207.1" y="151.6">PD13</text>
<text x="212.2" y="155.9">PL7</text>
<text x="144.7" y="205">3.3V</text>
<text x="60.3" y="211.3">100nF</text>
<text x="115.7" y="210.2">BH_SCL</text>
<text x="128.1" y="211.5">4.7K</text>
<text x="63.3" y="217.5" transform="rotate(-90 63.3 217.5)">3.3V</text>
<text x="71.2" y="219.1">4.7K</text>
<text x="128.1" y="219.1">1K</text>
<text x="129.9" y="223.4">100nF</text>
<text x="83.2" y="228">BH1750FVI-TR</text>
<text x="113.9" y="228">BH_SDA</text>
<text x="128.4" y="229.3">4.7K</text>
</g>
<g font-size="1.8" fill="#000080">
<text x="57.9" y="83.1" transform="rotate(-90 57.9 83.1)">R9</text>
<text x="107.5" y="83.4" transform="rotate(-90 107.5 83.4)">C1</text>
<text x="112.8" y="82.3" transform="rotate(-90 112.8 82.3)">R8</text>
<text x="185.9" y="82.8" transform="rotate(-90 185.9 82.8)">C4</text>
<text x="191.3" y="81.8" transform="rotate(-90 191.3 81.8)">R2</text>
<text x="254.8" y="82.8" transform="rotate(-90 254.8 82.8)">C3</text>
<text x="260.1" y="81.8" transform="rotate(-90 260.1 81.8)">R1</text>
<text x="52.6" y="84.1" transform="rotate(-90 52.6 84.1)">C5</text>
<text x="85.6" y="100.7" transform="rotate(-90 85.6 100.7)">3V3</text>
<text x="190" y="102.5" transform="rotate(-90 190 102.5)">3V3</text>
<text x="258.8" y="104.9" transform="rotate(-90 258.8 104.9)">BTN-1.8V</text>
<text x="222.1" y="113">SW1</text>
<text x="72.3" y="135.6">SW2</text>
<text x="127.4" y="209">R26</text>
<text x="54" y="211.3">C174</text>
<text x="83.2" y="210.2">U52</text>
<text x="66.7" y="217.9">R32</text>
<text x="127.4" y="216.6">R27</text>
<text x="124.1" y="223.2">C175</text>
<text x="123.8" y="228">R17</text>
</g>
<g font-size="1.8">
<text x="228.5" y="113.2">3</text>
<text x="219.8" y="115.7">2</text>
<text x="228.5" y="118.3">1</text>
<text x="219.8" y="123.3">4</text>
<text x="228.5" y="123.3">5</text>
<text x="82" y="215.5">1</text>
<text x="100.1" y="214.3">EP</text>
<text x="103.6" y="215.5">6</text>
<text x="103.6" y="213">7</text>
<text x="82" y="218.1">2</text>
<text x="82" y="220.6">3</text>
<text x="84.1" y="216.8">VCC</text>
<text x="84.1" y="219.4">ADDR</text>
<text x="84.1" y="221.9">GND</text>
<text x="98.8" y="221.9">SDA</text>
<text x="99" y="216.8">SCL</text>
<text x="99.5" y="219.4">DVI</text>
<text x="103.6" y="220.6">4</text>
<text x="103.6" y="218.1">5</text>
</g>
</svg>
